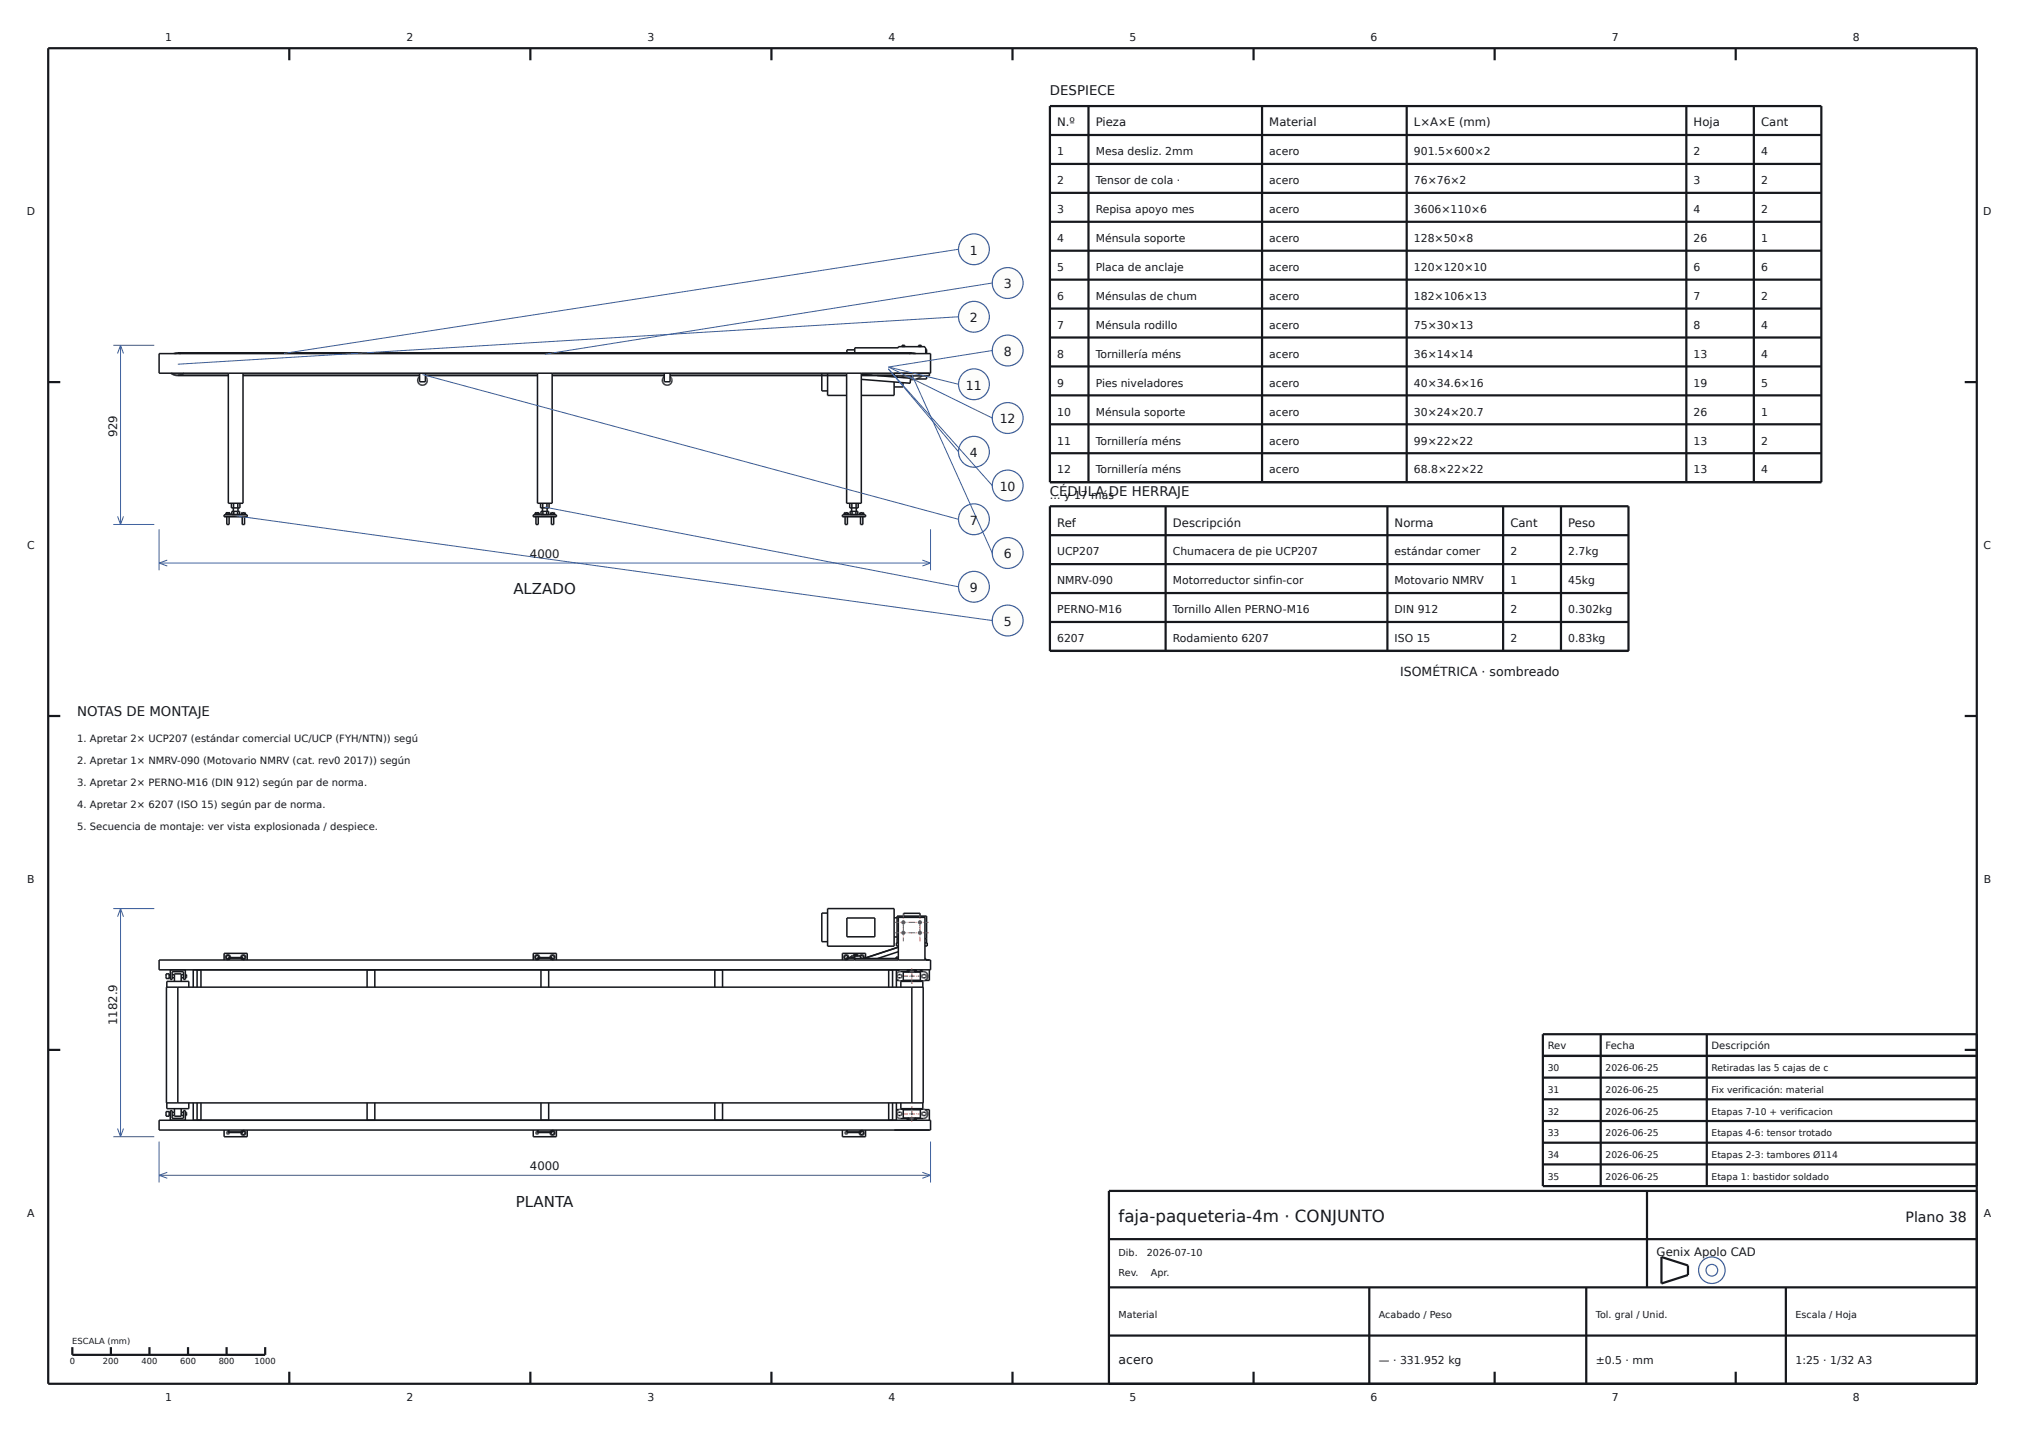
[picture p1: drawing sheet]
<svg xmlns="http://www.w3.org/2000/svg" width="420mm" height="297mm" viewBox="0 0 420 297" stroke-linecap="round" stroke-linejoin="round" font-family="sans-serif">
<g fill="#fdfdfb" stroke="#3a5e9c" stroke-width=".25">
<circle cx="202" cy="51.7" r="3.2"/>
<circle cx="209" cy="58.7" r="3.2"/>
<circle cx="202" cy="65.7" r="3.2"/>
<circle cx="209" cy="72.7" r="3.2"/>
<circle cx="202" cy="79.7" r="3.2"/>
<circle cx="209" cy="86.7" r="3.2"/>
<circle cx="202" cy="93.7" r="3.2"/>
<circle cx="209" cy="100.7" r="3.2"/>
<circle cx="202" cy="107.7" r="3.2"/>
<circle cx="209" cy="114.7" r="3.2"/>
<circle cx="202" cy="121.7" r="3.2"/>
<circle cx="209" cy="128.7" r="3.2"/>
<circle cx="355" cy="263.5" r="2.75"/>
<circle cx="355.1" cy="263.5" r="1.21"/>
</g>
<g fill="none" stroke="#16181d" stroke-width=".46">
<path d="M10 10h400v277h-400zM60 10v2.5M110 10v2.5M160 10v2.5M210 10v2.5M260 10v2.5M310 10v2.5M360 10v2.5M217.8 22h160v78h-160zM217.8 28h160M217.8 34h160M217.8 40h160"/>
<path d="M225.8 22v78M261.8 22v78M291.8 22v78M349.8 22v78M363.8 22v78M217.8 46h160M217.8 52h160M217.8 58h160M10 79.3h2.5M217.8 64h160M217.8 70h160M217.8 76h160"/>
<path d="M407.5 79.3h2.5M217.8 82h160M217.8 88h160M217.8 94h160M217.8 105h120v30h-120zM217.8 111h120M217.8 117h120M241.8 105v30M287.8 105v30M311.8 105v30M323.8 105v30M217.8 123h120"/>
<path d="M217.8 129h120M10 148.5h2.5M407.5 148.5h2.5M10 217.8h2.5M320 219h90M332 214.5v31.5M354 214.5v31.5M407.5 217.8h2.5M410 214.5h-90v31.5h90M320 223.5h90M320 228h90M320 232.5h90"/>
<path d="M320 237h90M230 257h180M320 241.5h90M341.6 247v20M410 247h-180v40M15 279.4v1.6h40v-1.6M23 279.4v1.6M31 279.4v1.6M39 279.4v1.6M47 279.4v1.6M230 277h180M230 267h180"/>
<path d="M284 267v20M329 267v20M344.6 260.7l5.5 1.8v1.9l-5.5 1.8zM370.4 267v20M60 284.5v2.5M110 284.5v2.5M160 284.5v2.5M210 284.5v2.5M260 284.5v2.5M310 284.5v2.5M360 284.5v2.5"/>
</g>
<g fill="none" stroke="#16181d" stroke-width=".32">
<path d="M33 73.3h160v4.1h-160zM35.4 77.4l.7 .4 .7 .1h10.6M35.6 77.4l.6 .3 .7 .1M36.1 73.3h-.1M36.2 73.3h-.1M36.3 73.3h-.1M36.4 73.2l-.1 .1M36.4 73.2h.1M36.5 73.2h-.1M36.5 73.2h.1M36.6 73.2h-.1M36.6 73.2h.1"/>
<path d="M36.7 73.2h-.1M36.7 73.2h.1M36.8 73.2h-.1M36.9 73.2h152.3M36.9 73.2h-.1M36.9 73.3h152.2M36.9 77.8h10.5M36.9 73.3h.6M36.9 73.3h-.6M38.2 77.4l-.6 .3-.7 .1M40.9 73.3h.1M47.4 77.4v27h3v-27"/>
<path d="M50.4 77.9h36.6M50.4 77.8h36.6M76.9 73.3h.1M87 78.1a1 1 0 0 0 .2 1.7 1 1 0 0 0 1.4-1M87 77.4v1.8h1.2v-1.8M88.2 77.9h23.3M88.2 77.8h23.3M88.2 78.1l.3 .4M88.5 78.5h.1M88.6 78.5v.2M88.6 78.7v.1M111.5 77.4v27h3v-27"/>
<path d="M113 73.3h.1M114.5 77.9h23.3M114.5 77.8h23.3M137.8 78.1a1 1 0 0 0 .2 1.7 1 1 0 0 0 1.4-1M137.8 77.4v1.8h1.2v-1.8M139 77.9h36.6M139 77.8h36.6M139 78.1h.1M139 78.1l.1 .1M139.1 78.2h.1M139.1 78.2v.1M139.1 78.3h.1"/>
<path d="M139.2 78.3h.1M139.2 78.3l.1 .2M139.3 78.5h.1M139.3 78.5v.1M139.3 78.6h.1M139.3 78.6l.1 .1M139.4 78.7v.1M149.1 73.3h.1M170.4 77.9v3.2h1.2M170.4 77.4v.4M171.6 77.9v4.1h4M171.6 77.4v.4"/>
<path d="M175.6 77.4v27h3v-27M177.3 72.6h-1.6v.6M177.3 73.2v-1.1h9v-.2h5.5v.2h.2v1.2M178.6 77.9h6.9M178.6 77.8h6.9M178.6 77.6l2.3 .2M181.9 77.9l7 .5-.1 1.1-10.2-.8M185.1 73.3h.1M185.4 77.4v.4M185.4 77.9v.3M185.4 79.2v2.8h-6.8M185.5 77.4h7.3v.6h-7.3z"/>
<path d="M185.8 77.4h.1M186.1 78v.2M186.7 77.4h.1M187 78h.1M187.1 78h.1M187.1 71.6h.5v.3h-.5zM187.1 78v.1M187.1 78.1h.1M187.2 78.1h.1M187.2 71.9h.1M187.3 78.1v.1M187.3 79.4v.9h-1.9"/>
<path d="M187.3 78.2h.1M187.4 78.2h.1M187.4 78.2l.1 .1M187.5 78.3h.1M187.5 71.9h.1M188.8 73.3h-.3M188.8 73.3h.1M188.9 78.1v.1M188.9 78.2h.1M188.9 78.1h.1M189 78.2v.1M189 78l-.1 .1"/>
<path d="M189 78.3h.1M189.1 78h-.1M189.1 78.3h.1M189.1 73.3h.6M189.1 73.3h-.3M189.2 78.3h-.1M189.2 73.2h.1M189.2 78.3h.1M189.2 78h.1M189.3 78h.1M189.3 78.3h-.1M189.3 78.2v.1"/>
<path d="M189.3 78v.1M189.3 78.1h.1M189.3 78.2h.1M189.3 73.2h.1M189.4 73.2h.1M189.5 73.2h.1M189.6 73.2h.1M189.7 73.2v.1M189.7 73.3h.1M189.8 73.3h.1M189.9 73.3h.1M190.5 71.6h.6v.3h-.6z"/>
<path d="M190.6 71.9h.1M191 71.9h.1M191.2 78l-1.1 .6-1.3 .1M191.5 77.4h.1M192 72.5h.2v.8M192.2 78v.6h-2.1M192.5 77.4h.1M46.5 106.8h4.8v.4h-4.8zM46.8 106.8v-.1h1v.1M46.9 106.7v-.4h.8v.4M47 107.2v1.6h.5v-1.6M47.1 106.3v.4"/>
<path d="M47.5 106.3v.4M48 104.4v.9h1.8v-.9M48.1 106.1h1.6v.6h-1.6zM48.4 105.3v.8M48.4 106.7v.1M48.4 104.4v.9M48.5 106.1v.6M49.3 106.1v.6M49.3 104.4v.9M49.4 105.3v.8M49.4 106.7v.1M50 106.8v-.1h1v.1"/>
<path d="M50.1 106.7v-.4h.8v.4M50.2 107.2v1.6h.5v-1.6M50.3 106.3v.4M50.7 106.3v.4M110.6 106.8h4.8v.4h-4.8zM110.9 106.8v-.1h1v.1M111 106.7v-.4h.8v.4M111.2 107.2v1.6h.4v-1.6M111.2 106.3v.4M111.6 106.3v.4M112.1 104.4v.9h1.8v-.9M112.2 106.1h1.6v.6h-1.6z"/>
<path d="M112.5 105.3v.8M112.5 106.7v.1M112.6 104.4v.9M112.6 106.1v.6M113.4 106.1v.6M113.4 104.4v.9M113.5 105.3v.8M113.5 106.7v.1M114.1 106.8v-.1h1v.1M114.2 106.7v-.4h.8v.4M114.4 107.2v1.6h.4v-1.6M114.4 106.3v.4"/>
<path d="M114.8 106.3v.4M174.7 106.8h4.8v.4h-4.8zM175 106.8v-.1h1v.1M175.1 106.7v-.4h.8v.4M175.3 107.2v1.6h.5v-1.6M175.3 106.3v.4M175.7 106.3v.4M176.2 104.4v.9h1.8v-.9M176.3 106.1h1.6v.6h-1.6zM176.6 106.7v.1M176.7 104.4l-.1 1.7M176.7 106.1v.6"/>
<path d="M177.5 106.1v.6M177.6 104.4v.9M177.6 105.3v.8M177.6 106.7v.1M178.2 106.8v-.1h1v.1M178.3 106.7v-.4h.8v.4M178.5 107.2v1.6h.5v-1.6M178.5 106.3v.4M178.9 106.3v.4M33 199.1h160v2h-160zM46.5 199.1v-1.4h4.8v1.4M47.4 199.1v-.5h3v.5"/>
<path d="M47.5 199.1v-.4h2.8v.4M47.5 198.9h.1M47.5 199h.1M47.6 199h-.1M47.6 198.9v.1M47.6 198.7l-.1 .2M47.6 198.9h.1M47.7 198.6l-.2-.4h-.4l-.2 .3 .2 .4h.3M47.7 198.9h.1M47.7 198.8v.1M47.7 198.8h.1M47.8 198.7h.1"/>
<path d="M47.8 198.6h.1M47.8 198.5a.52 .52 0 0 0-.5-.5 .52 .52 0 0 0-.5 .6 .52 .52 0 0 0 .6 .4M50 198.7v.1M50 198.8h.1M50.1 198.8v.1M50.1 198.9h.1M50.1 198.6l.2-.4h.4l.2 .3-.2 .4h-.3M50.2 198.9h.1M50.2 198.7l.1 .2M50.2 198.9v.1M50.2 199h.1M50.3 199h.1"/>
<path d="M50.3 198.9h.1M50.4 199h.1M50.5 199h.1M50.7 199h-.2M50.7 199h.1M50.9 198.8l-.2 .2M50.9 198.8h.1M51 198.7l-.1 .1M51 198.7h.1M51 198.6v.1M51 198.5a.52 .52 0 0 0-.6-.5 .52 .52 0 0 0-.4 .6M51 198.5v.1"/>
<path d="M110.6 199.1v-1.4h4.8v1.4M111.5 199.1v-.5h3v.5M111.6 199.1v-.4h2.8v.4M111.6 198.9h.1M111.6 199h.1M111.7 199h-.1M111.7 199h.1M111.7 198.7l-.1 .2M111.7 198.9h.1M111.8 198.9h.1M111.8 198.6l-.2-.4h-.4l-.2 .3 .2 .4h.3M111.8 198.8h.1"/>
<path d="M111.9 198.8h.1M111.9 198.7v.1M111.9 198.6h.1M111.9 198.5a.52 .52 0 0 0-.5-.5 .52 .52 0 0 0-.5 .6 .52 .52 0 0 0 .6 .4M114.1 198.7h.1M114.1 198.7v.1M114.1 198.8h.1M114.2 198.8h.1M114.2 198.9h.1M114.2 198.6l.2-.4h.4l.2 .3-.2 .4h-.3M114.3 198.9h.1M114.3 198.7l.1 .2"/>
<path d="M114.3 198.9v.1M114.3 199h.1M114.4 199h.1M114.4 198.9h.1M114.5 199h.1M114.7 199h-.1M114.7 199h.1M114.8 199h-.1M114.8 199h.1M114.9 199h-.1M114.9 198.9v.1M114.9 198.9h.1"/>
<path d="M115 198.9h-.1M115 198.9h.1M115 198.8v.1M115 198.8h.1M115.1 198.8h-.1M115.1 198.7v.1M115.1 198.7h.1M115.1 198.6v.1M115.1 198.5a.52 .52 0 0 0-.5-.5 .52 .52 0 0 0-.5 .6M115.1 198.5v.1M171.6 188.4h13.8v7.8h-13.8zM171.6 189.4h-1.2v5.9h1.2"/>
<path d="M175.7 190.4h5.7v3.9h-5.7zM175.7 198.9h.1M175.7 199h.1M175.8 199h-.1M175.8 199h.1M175.8 198.9v.1M175.8 198.7l-.1 .2M175.9 198.9h-.1M175.9 198.9h.1M175.9 198.6l-.2-.4h-.4l-.2 .3 .2 .4h.3M176 198.8h-.1M176 198.8h.1"/>
<path d="M176 198.7h.1M176 198.6h.1M176 198.5a.52 .52 0 0 0-.5-.5 .52 .52 0 0 0-.5 .6 .52 .52 0 0 0 .6 .4M176.5 198.6v-.3h2v.5M177 197.9h.9v.3h-.9zM177.2 198.2v.1M177.2 198.7v.4M177.3 198.6h-1.7v.5M177.3 198.7h-1.6v.4M177.3 198.3v.8M177.3 198.8h9M177.7 198.2v.1"/>
<path d="M178.4 198.3l.5-.1 .2 .3-.1 .3M178.5 198.6h.1v.2M178.5 198.7v.1M179.1 198.2l.1 .1M179.1 198.2a.52 .52 0 0 0-.8 .1M179.2 198.3v.2M179.2 198.8h.1M179.2 198.7h.1M179.2 198.6h.1M179.2 198.5v.1M179.5 198.7v-1h-4.8v1.4M185.4 190.4h.7"/>
<path d="M185.4 194.3h.7M186.1 195.6v-5.6h6.1v5.6M186.1 194.7h.2M186.3 199.1v-8.9h5.5v8.9M186.3 195.6h-.4v.6h.4M186.3 196.4l-7.1 2.4M186.3 196.5l-7.1 2.3M186.3 197.4l-4.3 1.4M186.3 190.3h5.5M186.3 198.5h-.5v.3M187.4 190v-.6h3.4v.6M191.8 198.8h.2v.3"/>
<path d="M191.8 195.6h.5v.6h-.5M191.8 194.7h.4M192.8 199.1h.1M34.4 202h.7v.9h-.7zM34.5 204.7h157v24h-157zM34.6 204.7v-1.2h4.6v1.2M35.1 202.8h.2M35.1 202.1h.2M35.3 201.2v1.9h.4v-1.6h2.4v1.6h.3v-1.9M35.7 202.8h.5M35.7 202.1h.5M36.2 203.5v-1.5h1.4v1.5"/>
<path d="M36.2 202.1h.1M36.9 204.7v24M37.6 202.8h.1M37.6 202.8h.5M37.6 202.1h.5M38.4 202.1h.3v.7h-.3M40.1 201.1v3.6M40.9 201.1v3.6M41.7 201.1v3.6M76.1 201.1v3.6M77.7 201.1v3.6M112.2 201.1v3.6"/>
<path d="M113.8 201.1v3.6M148.3 201.1v3.6M149.9 201.1v3.6M184.3 201.1v3.6M185.1 201.1v3.6M185.9 201.1v3.6M185.9 203.3h.5M185.9 203l.2 .2M185.9 201.9v.1M186 201.9h-.1M186 201.1v.2h.5v-.2M186.1 201.8l-.1 .1"/>
<path d="M186.1 203.2h.1M186.1 201.7v.1M186.1 201.7h.1M186.1 202.7h.1M186.2 201.7h-.1M186.2 203.2l.2 .2M186.2 202.7l.1 .1M186.3 202.8h.1M186.3 202.8h.4M186.4 203.4h.1M186.5 201.5l-.3 .2M186.5 203.4h.1"/>
<path d="M186.5 201.5h.1M186.5 203.4h.2M186.7 201.5h-.2M186.7 203.4h.1M186.7 203.4h1.7M186.7 201.5h.1M186.7 201.5h1.5M186.7 202.1h.1M186.7 202.1h-.3a.34 .34 0 0 0-.3 .2 .34 .34 0 0 0 0 .4M186.8 202.8h-.1M186.8 202.1l.2 .2M186.8 204.7v-1.2h4.6v1.2"/>
<path d="M187 202.3h.1M187 202.3l.1 .2M187.1 202.5l-.3 .3M187.1 202.5h.1M187.3 201.6h3.6v1.7h-3.6zM188.2 201.6v-.4h1.8v.4M188.2 201.4h.1M188.2 201.5h.1M188.2 201.3h.1M188.3 201.5v.1M188.3 201.3h-.1M188.3 201.3h.1"/>
<path d="M188.3 201.6h.1M188.3 201.3l.3 .1-.3 .2M188.4 201.5h-.1M188.4 201.5h.1M188.4 201.4h.1M188.4 201.1v.1M188.4 203.3v.2M189 202.5h.1M189 202.5l.1 .1M189 202.4v.1M189.1 202.4h-.1M189.1 202.3v.1"/>
<path d="M189.1 202.6h.1M189.1 204.7v24M189.1 202.3l.1 .1M189.1 202.3h.1M189.2 202.6h-.1M189.2 202.6h.1M189.2 202.4h.1M189.2 202.5v.1M189.2 202.4v.1M189.2 202.5h.1M189.8 201.1v.1M189.8 203.3v.2"/>
<path d="M189.8 201.4h.1M189.8 201.5h.1M189.9 201.4h-.1M189.9 201.5h.1M189.9 201.4h.1M189.9 201.3h.1M189.9 201.5v.1M189.9 201.6h.1M189.9 201.3h-.2v.3h.2M190 201.3h.1M190 201.6h.1M190 201.5h.1"/>
<path d="M190 201.4h.1M190 201.5h1.5a.96 .96 0 0 1 1 1 .96 .96 0 0 1-1 .9h-1.7M190.8 201.1v.2h.5v-.2M191.2 202.7h.1M191.2 202.7l.2 .1M191.4 202.8h.1M191.4 202.8h.4M191.8 202.1h-.3a.34 .34 0 0 0-.3 .2 .34 .34 0 0 0 0 .4M191.8 202.1h.1M191.9 202.8h-.1M191.9 202.1l.2 .2M192.1 202.3h.1"/>
<path d="M192.1 202.3l.1 .2M192.2 202.5l-.3 .3M192.2 202.5h.1M192.8 201.1v2.2h-.9M33 232.3h160v2.1h-160zM34.4 230.5h.7v1h-.7zM34.6 228.7v1.2h4.6v-1.2M35.1 230.7h.2M35.1 231.3h.2M35.3 232.3v-2h.4v1.7h2.4v-1.7h.3v2M35.7 230.7h.5M35.7 231.3h.5"/>
<path d="M36.2 229.9v1.6h1.4v-1.6M36.2 230.7h.1M37.6 231.3v.1M37.6 230.7h.5M37.6 231.3h.5M38.4 230.7h.3v.6h-.3M40.1 228.7v3.6M40.9 228.7v3.6M41.7 228.7v3.6M46.5 234.4v1.4h4.8v-1.4M47.1 235.1v.1M47.4 234.4v.5h3v-.5"/>
<path d="M47.4 234.7l-.4 .1 .1 .3M47.5 234.4v.4M47.5 234.8h.1M47.6 234.9h.1M47.6 235h.1M47.6 235l-.2 .2h-.3M50 234.9a.52 .52 0 0 0 .4 .6 .52 .52 0 0 0 .6-.5M50 234.7v.1M50 234.7h.1M50.1 234.7h-.1M50.1 234.6v.1M50.1 234.6h.1"/>
<path d="M50.2 234.6h-.1M50.2 234.5v.1M50.2 234.5h.1M50.3 234.5h.1M50.3 234.6h.1M50.3 234.6l-.1 .2M50.3 234.4v.4h-2.8M50.4 234.6h.3l.2 .4-.2 .3h-.4l-.2-.4M50.5 234.4h.1M50.5 234.4h-.1M50.6 234.4v.1M50.6 234.5l.4 .3"/>
<path d="M51 234.8h.1M51 234.8v.1M51 234.9v.1M76.1 228.7v3.6M77.7 228.7v3.6M110.6 234.4v1.4h4.8v-1.4M111.5 234.4v.5h3v-.5M111.5 234.7a.28 .28 0 0 0-.4 .4 .28 .28 0 0 0 .5 0M111.6 234.4v.4M111.6 234.8h.1M111.7 235.1h-.1M111.7 234.9h.1"/>
<path d="M111.7 235h.1M111.7 235v.1M112.2 228.7v3.6M113.8 228.7v3.6M114.1 234.9a.52 .52 0 0 0 .5 .6 .52 .52 0 0 0 .5-.5M114.1 234.7v.1M114.1 234.7h.1M114.2 234.7h-.1M114.2 234.7h.1M114.2 234.6v.1M114.2 234.6h.1M114.3 234.6h-.1"/>
<path d="M114.3 234.6h.1M114.3 234.5v.1M114.3 234.5h.1M114.4 234.5h-.1M114.4 234.6h.1M114.4 234.6l-.1 .2M114.4 234.4v.4h-2.8M114.4 234.5h.1M114.5 234.6h.3l.2 .4-.2 .3h-.4l-.2-.4M114.6 234.4l.2 .1M114.6 234.4h-.1M114.8 234.5h.1"/>
<path d="M114.9 234.5h.1M114.9 234.5v.1M114.9 234.6h.1M115 234.6h.1M115 234.6l.1 .1M115.1 234.7h.1M115.1 234.7v.1M115.1 234.8h.1M115.1 234.8v.1M115.1 234.9v.1M148.3 228.7v3.6M149.9 228.7v3.6"/>
<path d="M174.7 234.4v1.4h4.8v-1.4M175.3 235.1v.1M175.6 234.4v.5h3v-.5M175.6 234.7l-.3 .1v.3M175.7 234.4v.4M175.7 234.8h.1M175.8 234.9h.1M175.8 235h.1M175.8 235l-.2 .2h-.3M178.2 234.9a.52 .52 0 0 0 .5 .6 .52 .52 0 0 0 .5-.5M178.2 234.7v.1M178.3 234.7h.1"/>
<path d="M178.3 234.6v.1M178.3 234.6h.1M178.4 234.6h-.1M178.4 234.6h.1M178.4 234.5v.1M178.4 234.5h.1M178.5 234.5h-.1M178.5 234.5h.1M178.5 234.6h.1M178.5 234.6l-.1 .2M178.5 234.4v.4h-2.8M178.6 234.6h.3l.2 .4-.2 .3h-.4l-.2-.4"/>
<path d="M178.7 234.4h.1M178.7 234.4h-.1M178.8 234.4l.1 .1M178.9 234.5h.1M179 234.5h.1M179 234.5l.2 .2M179.2 234.7h.1M179.2 234.7v.2M179.2 234.9v.1M184.3 228.7v3.6M185.1 228.7v3.6M185.5 234.4h.1"/>
<path d="M185.9 228.7v3.6M185.9 230.1h.5M185.9 231.5v.1M185.9 231.6h.1M186 231.6l.1 .1M186.1 230.3l-.2 .2M186.1 231.7h.1M186.1 230.3h.1M186.1 231.7v.1M186.1 231.8h.1M186.1 230.8a.34 .34 0 0 0 0 .4 .34 .34 0 0 0 .3 .2h.3M186.2 230.3h-.1"/>
<path d="M186.2 231.8l.5 .2M186.2 230.8h-.1M186.3 230.7l-.1 .1M186.3 230.7h.1M186.4 230.1l-.2 .2M186.7 230.1h-.3M186.7 232h.1M186.7 230.1h1.7M186.7 230.1h.1M186.7 232h1.5M186.7 230.7h-.4M186.7 230.7h.1"/>
<path d="M186.8 231.4h-.1M186.8 230.7l.3 .3M186.8 228.7v1.2h4.6v-1.2M187 231.2l-.2 .2M187 231.2h.1M187.1 231h.1M187.1 231l-.1 .2M187.3 230.2h3.6v1.7h-3.6zM188.2 231.9v.4h1.8v-.4M188.2 232.1h.1M188.2 232h.1M188.2 232.2h.1"/>
<path d="M188.2 231.9v.1M188.3 232.2h.1M188.3 231.9h-.1M188.3 231.9h.1M188.3 231.9h.2v.3h-.2M188.4 232.2h-.1M188.4 231.9v.1M188.4 232h.1M188.4 232.1h.1M188.4 232v.1M188.4 229.9v.3M188.4 232.3h.1"/>
<path d="M189 231v.1M189 231h.1M189 231.1h.1M189.1 231.1h.1M189.1 230.9l-.1 .1M189.1 230.9h.1M189.2 230.9h.1M189.2 231.1h-.1M189.2 230.9v.1M189.2 231.1h.1M189.2 231h.1M189.2 231v.1"/>
<path d="M189.8 229.9v.3M189.8 232.3h.1M189.8 230.1h1.7a.96 .96 0 0 1 1 .9 .96 .96 0 0 1-1 1h-1.5M189.8 232.1h.1M189.8 232h.1M189.9 232.1h.1M189.9 232h.1M189.9 232.2h.1M189.9 231.9h.1M189.9 231.9l-.3 .2 .3 .1M190 231.9h.1M190 232.2h.1"/>
<path d="M190 231.9v.1M190 232h.1M190 232.1h.1M190 232v.1M191.2 230.8a.34 .34 0 0 0 0 .4 .34 .34 0 0 0 .3 .2h.3M191.2 230.8h.1M191.4 230.7l-.2 .1M191.4 230.7h.1M191.8 230.7h-.4M191.8 230.7h.1M191.9 231.4h-.1M191.9 230.7l.3 .3"/>
<path d="M191.9 230.1h.9v2.2M192.1 231.2l-.2 .2M192.1 231.2h.1M192.2 231h.1M192.2 231l-.1 .2M192.8 234.4h.1"/>
<circle cx="187.4" cy="193.5" r=".28"/>
<circle cx="187.4" cy="191.3" r=".28"/>
<circle cx="190.8" cy="191.3" r=".28"/>
<circle cx="190.8" cy="193.5" r=".28"/>
</g>
<g fill="none" stroke="#3a5e9c" stroke-width=".21">
<path d="M198.8 51.7l-139.9 21.6M205.8 58.7l-92.8 14.8M23.5 71.6h8.5M25 71.6v37.2M25 71.6l.6 1.7M25 71.6l-.6 1.7M87.6 77.7l111.2 30M184.3 76.1l14.5 3.6M184.3 76.1l21.5 10.6M189.1 77.7l16.7 37M198.8 65.7l-161.9 9.8M205.8 72.7l-21.5 3.4"/>
<path d="M198.8 93.7l-14.6-17.2 21.6 24.2M23.5 108.8h8.5M24.4 107.1l.6 1.7M25.6 107.1l-.6 1.7M33 109.8v8.5M33 116.8h160M33 116.8l1.7 .6M34.7 116.2l-1.7 .6M48.9 107l156.9 21.7M113 105.2l85.8 16.5M191.3 116.2l1.7 .6M193 109.8v8.5"/>
<path d="M193 116.8l-1.7 .6M23.5 188.4h8.5M25 188.4v47.4M25 188.4l.6 1.7M25 188.4l-.6 1.7M23.5 235.8h8.5M24.4 234.1l.6 1.7M25.6 234.1l-.6 1.7M33 236.8v8.5M193 236.8v8.5M33 243.8h160M33 243.8l1.7 .6"/>
<path d="M34.7 243.1l-1.7 .7M191.3 243.1l1.7 .7M193 243.8l-1.7 .6"/>
</g>
<path d="M185.6 193.5h3.5M185.6 191.3h3.5M187.4 195.2v-3.5M187.4 193.1v-3.6M189 193.5h3.6M189 191.3h3.6M190.8 195.2v-3.5M190.8 193.1v-3.6M187.5 202.5h3.2M189.1 204.1v-3.3M187.5 231h3.2M189.1 232.6v-3.2" fill="none" stroke="#b0413e" stroke-width=".21" stroke-dasharray=".8 .2 .1 .2" stroke-linecap="butt"/>
<text font-size="3.5" fill="#16181d" x="232" y="253.4">faja-paqueteria-4m · CONJUNTO</text>
<g font-size="3.1" fill="#16181d">
<text x="106.5" y="123.3">ALZADO</text>
<text x="107" y="250.3">PLANTA</text>
</g>
<text font-size="2.9" fill="#16181d" x="395.2" y="253.4">Plano 38</text>
<g font-size="2.8" fill="#16181d">
<text x="217.8" y="19.8">DESPIECE</text>
<text x="217.8" y="102.8">CÉDULA DE HERRAJE</text>
<text x="16" y="148.5">NOTAS DE MONTAJE</text>
</g>
<g font-size="2.6" fill="#16181d">
<text x="201.2" y="52.8">1</text>
<text x="208.2" y="59.8">3</text>
<text x="201.2" y="66.8">2</text>
<text x="208.2" y="73.8">8</text>
<text x="200.3" y="80.8">11</text>
<text x="207.3" y="87.8">12</text>
<text x="201.2" y="94.8">4</text>
<text x="207.3" y="101.8">10</text>
<text x="201.2" y="108.8">7</text>
<text x="208.2" y="115.8">6</text>
<text x="201.2" y="122.8">9</text>
<text x="208.2" y="129.8">5</text>
<text x="290.4" y="140.2">ISOMÉTRICA · sombreado</text>
<text x="232" y="283">acero</text>
</g>
<g font-size="2.4" fill="#16181d">
<text x="219.3" y="26.2">N.º</text>
<text x="227.3" y="26.2">Pieza</text>
<text x="263.3" y="26.2">Material</text>
<text x="293.3" y="26.2">L×A×E (mm)</text>
<text x="351.3" y="26.2">Hoja</text>
<text x="365.3" y="26.2">Cant</text>
<text x="24.3" y="90.7" transform="rotate(-90 24.3 90.7)">929</text>
<text x="219.3" y="109.2">Ref</text>
<text x="243.3" y="109.2">Descripción</text>
<text x="289.3" y="109.2">Norma</text>
<text x="313.3" y="109.2">Cant</text>
<text x="325.3" y="109.2">Peso</text>
<text x="109.9" y="115.8">4000</text>
<text x="24.3" y="212.6" transform="rotate(-90 24.3 212.6)">1182.9</text>
<text x="109.9" y="242.8">4000</text>
<text x="343.6" y="260.6">Genix Apolo CAD</text>
</g>
<g font-size="2.2" fill="#16181d">
<text x="34.3" y="8.4">1</text>
<text x="84.3" y="8.4">2</text>
<text x="134.3" y="8.4">3</text>
<text x="184.3" y="8.4">4</text>
<text x="234.3" y="8.4">5</text>
<text x="284.3" y="8.4">6</text>
<text x="334.3" y="8.4">7</text>
<text x="384.3" y="8.4">8</text>
<text x="219.3" y="32.2">1</text>
<text x="227.3" y="32.2">Mesa desliz. 2mm</text>
<text x="263.3" y="32.2">acero</text>
<text x="293.3" y="32.2">901.5×600×2</text>
<text x="351.3" y="32.2">2</text>
<text x="365.3" y="32.2">4</text>
<text x="219.3" y="38.2">2</text>
<text x="227.3" y="38.2">Tensor de cola ·</text>
<text x="263.3" y="38.2">acero</text>
<text x="293.3" y="38.2">76×76×2</text>
<text x="351.3" y="38.2">3</text>
<text x="365.3" y="38.2">2</text>
<text x="5.5" y="44.6">D</text>
<text x="219.3" y="44.2">3</text>
<text x="227.3" y="44.2">Repisa apoyo mes</text>
<text x="263.3" y="44.2">acero</text>
<text x="293.3" y="44.2">3606×110×6</text>
<text x="351.3" y="44.2">4</text>
<text x="365.3" y="44.2">2</text>
<text x="411.3" y="44.6">D</text>
<text x="219.3" y="50.2">4</text>
<text x="227.3" y="50.2">Ménsula soporte</text>
<text x="263.3" y="50.2">acero</text>
<text x="293.3" y="50.2">128×50×8</text>
<text x="351.3" y="50.2">26</text>
<text x="365.3" y="50.2">1</text>
<text x="219.3" y="56.2">5</text>
<text x="227.3" y="56.2">Placa de anclaje</text>
<text x="263.3" y="56.2">acero</text>
<text x="293.3" y="56.2">120×120×10</text>
<text x="351.3" y="56.2">6</text>
<text x="365.3" y="56.2">6</text>
<text x="219.3" y="62.2">6</text>
<text x="227.3" y="62.2">Ménsulas de chum</text>
<text x="263.3" y="62.2">acero</text>
<text x="293.3" y="62.2">182×106×13</text>
<text x="351.3" y="62.2">7</text>
<text x="365.3" y="62.2">2</text>
<text x="219.3" y="68.2">7</text>
<text x="227.3" y="68.2">Ménsula rodillo</text>
<text x="263.3" y="68.2">acero</text>
<text x="293.3" y="68.2">75×30×13</text>
<text x="351.3" y="68.2">8</text>
<text x="365.3" y="68.2">4</text>
<text x="219.3" y="74.2">8</text>
<text x="227.3" y="74.2">Tornillería méns</text>
<text x="263.3" y="74.2">acero</text>
<text x="293.3" y="74.2">36×14×14</text>
<text x="351.3" y="74.2">13</text>
<text x="365.3" y="74.2">4</text>
<text x="219.3" y="80.2">9</text>
<text x="227.3" y="80.2">Pies niveladores</text>
<text x="263.3" y="80.2">acero</text>
<text x="293.3" y="80.2">40×34.6×16</text>
<text x="351.3" y="80.2">19</text>
<text x="365.3" y="80.2">5</text>
<text x="219.3" y="86.2">10</text>
<text x="227.3" y="86.2">Ménsula soporte</text>
<text x="263.3" y="86.2">acero</text>
<text x="293.3" y="86.2">30×24×20.7</text>
<text x="351.3" y="86.2">26</text>
<text x="365.3" y="86.2">1</text>
<text x="219.3" y="92.2">11</text>
<text x="227.3" y="92.2">Tornillería méns</text>
<text x="263.3" y="92.2">acero</text>
<text x="293.3" y="92.2">99×22×22</text>
<text x="351.3" y="92.2">13</text>
<text x="365.3" y="92.2">2</text>
<text x="219.3" y="98.2">12</text>
<text x="227.3" y="98.2">Tornillería méns</text>
<text x="263.3" y="98.2">acero</text>
<text x="293.3" y="98.2">68.8×22×22</text>
<text x="351.3" y="98.2">13</text>
<text x="365.3" y="98.2">4</text>
<text x="217.8" y="103.5">… y 17 más</text>
<text x="5.6" y="113.9">C</text>
<text x="411.4" y="113.9">C</text>
<text x="219.3" y="115.2">UCP207</text>
<text x="243.3" y="115.2">Chumacera de pie UCP207</text>
<text x="289.3" y="115.2">estándar comer</text>
<text x="313.3" y="115.2">2</text>
<text x="325.3" y="115.2">2.7kg</text>
<text x="219.3" y="121.2">NMRV-090</text>
<text x="243.3" y="121.2">Motorreductor sinfin-cor</text>
<text x="289.3" y="121.2">Motovario NMRV</text>
<text x="313.3" y="121.2">1</text>
<text x="325.3" y="121.2">45kg</text>
<text x="219.3" y="127.2">PERNO-M16</text>
<text x="243.3" y="127.2">Tornillo Allen PERNO-M16</text>
<text x="289.3" y="127.2">DIN 912</text>
<text x="313.3" y="127.2">2</text>
<text x="325.3" y="127.2">0.302kg</text>
<text x="219.3" y="133.2">6207</text>
<text x="243.3" y="133.2">Rodamiento 6207</text>
<text x="289.3" y="133.2">ISO 15</text>
<text x="313.3" y="133.2">2</text>
<text x="325.3" y="133.2">0.83kg</text>
<text x="5.6" y="183.1">B</text>
<text x="411.4" y="183.1">B</text>
<text x="5.6" y="252.4">A</text>
<text x="411.4" y="252.4">A</text>
<text x="286" y="283">— · 331.952 kg</text>
<text x="331" y="283">±0.5 · mm</text>
<text x="372.4" y="283">1:25 · 1/32 A3</text>
<text x="34.3" y="290.6">1</text>
<text x="84.3" y="290.6">2</text>
<text x="134.3" y="290.6">3</text>
<text x="184.3" y="290.6">4</text>
<text x="234.3" y="290.6">5</text>
<text x="284.3" y="290.6">6</text>
<text x="334.3" y="290.6">7</text>
<text x="384.3" y="290.6">8</text>
</g>
<g font-size="2.1" fill="#16181d">
<text x="16" y="154">1. Apretar 2× UCP207 (estándar comercial UC/UCP (FYH/NTN)) segú</text>
<text x="16" y="158.5">2. Apretar 1× NMRV-090 (Motovario NMRV (cat. rev0 2017)) según</text>
<text x="16" y="163.1">3. Apretar 2× PERNO-M16 (DIN 912) según par de norma.</text>
<text x="16" y="167.7">4. Apretar 2× 6207 (ISO 15) según par de norma.</text>
<text x="16" y="172.2">5. Secuencia de montaje: ver vista explosionada / despiece.</text>
<text x="321" y="217.6">Rev</text>
<text x="333" y="217.6">Fecha</text>
<text x="355" y="217.6">Descripción</text>
</g>
<g font-size="2" fill="#16181d">
<text x="232" y="260.6">Dib.</text>
<text x="237.9" y="260.6">2026-07-10</text>
<text x="232" y="264.6">Rev.</text>
<text x="238.7" y="264.6">Apr.</text>
<text x="232" y="273.4">Material</text>
<text x="286" y="273.4">Acabado / Peso</text>
<text x="331" y="273.4">Tol. gral / Unid.</text>
<text x="372.4" y="273.4">Escala / Hoja</text>
</g>
<g font-size="1.9" fill="#16181d">
<text x="321" y="222.2">30</text>
<text x="321" y="226.7">31</text>
<text x="333" y="222.2">2026-06-25</text>
<text x="333" y="226.7">2026-06-25</text>
<text x="355" y="222.2">Retiradas las 5 cajas de c</text>
<text x="355" y="226.7">Fix verificación: material</text>
<text x="321" y="231.2">32</text>
<text x="333" y="231.2">2026-06-25</text>
<text x="355" y="231.2">Etapas 7-10 + verificacion</text>
<text x="321" y="235.7">33</text>
<text x="333" y="235.7">2026-06-25</text>
<text x="355" y="235.7">Etapas 4-6: tensor trotado</text>
<text x="321" y="240.2">34</text>
<text x="321" y="244.7">35</text>
<text x="333" y="240.2">2026-06-25</text>
<text x="333" y="244.7">2026-06-25</text>
<text x="355" y="240.2">Etapas 2-3: tambores Ø114</text>
<text x="355" y="244.7">Etapa 1: bastidor soldado</text>
</g>
<g font-size="1.7" fill="#16181d">
<text x="15" y="278.8">ESCALA (mm)</text>
<text x="14.5" y="283">0</text>
<text x="21.4" y="283">200</text>
<text x="29.4" y="283">400</text>
<text x="37.4" y="283">600</text>
<text x="45.4" y="283">800</text>
<text x="52.8" y="283">1000</text>
</g>
</svg>
